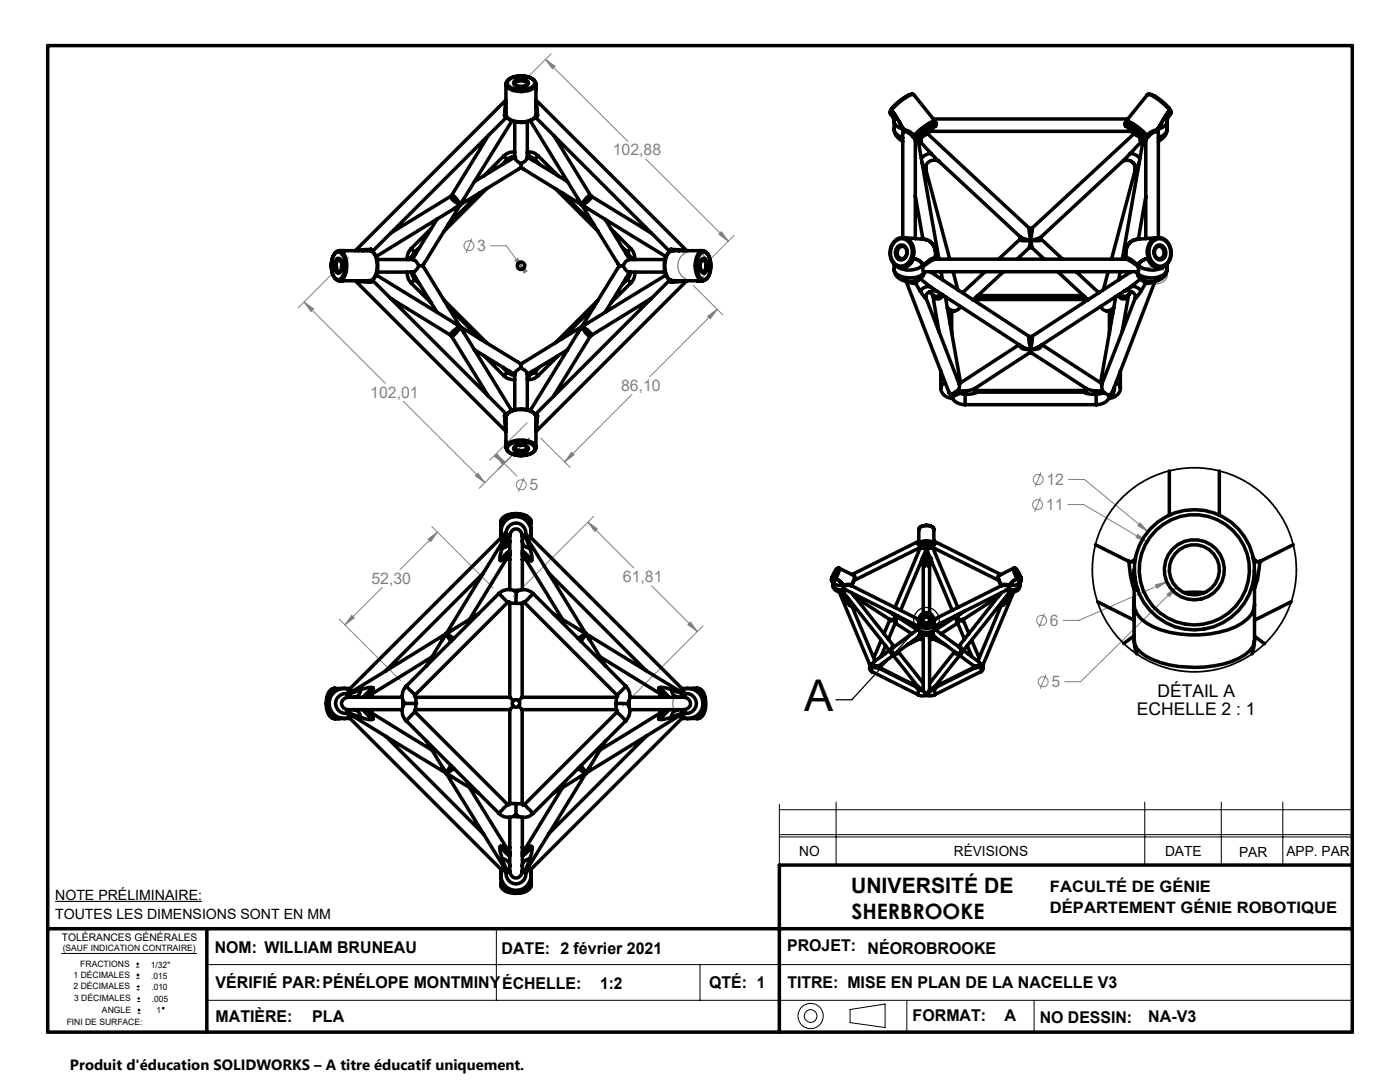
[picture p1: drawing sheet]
<svg xmlns="http://www.w3.org/2000/svg" width="279mm" height="216mm" viewBox="0 0 279 216" stroke-linecap="round" stroke-linejoin="round" font-family="sans-serif">
<g fill="none" stroke="#000" stroke-width=".2">
<path d="M155.5 160.5v12.1M155.5 166.5h114.4M155.5 167h114.4M155.5 161.6h114.4M166.9 160.1v12.5M228.5 160.1v12.5M243.7 160.1v12.5M256 160.1v12.5M12.3 190.3h26.9M41.3 192.5h228.6M41.3 199.6h228.6M99.1 185.3v14.3"/>
<path d="M139.7 192.5v7.1M181 199.6v6.4M206.4 199.6v6.4M169.7 201.4l6.9-1.1v4.7l-6.9-1z"/>
<circle cx="161.8" cy="202.7" r="1.26"/>
<circle cx="161.8" cy="202.7" r="2.51"/>
</g>
<path d="M9.5 9.1h260.4v196.9h-260.4zM269.9 172.6h-114.4v33.4M9.5 185.3h260.4M41.3 185.3v20.7" fill="none" stroke="#000" stroke-width=".7"/>
<g fill="none" stroke="#808080" stroke-width=".2">
<path d="M108.9 11.9l1.9 1.3-.6 .5zM108.9 11.9l16.4 16.3M110 10.7l-4.9 4.9M128.9 31.7l16.4 16.4M69.6 51.3l-10.1 10.1M94.2 47.6l-1.2 2.8M97.9 49h3.1l2.5 3.4M102.8 52l.5-.4 1.1 2zM103.5 52.4l1.7 1.7-.6 .4zM103.5 52.4l.9 1.2M138.4 57l5.9 5.8M143.5 46.7l.5-.5 1.3 1.9z"/>
<path d="M146.5 47l-4.9 4.9M60.7 60.3l1.9 1.3-.5 .6zM60.7 60.3l16.2 16.2M126.1 78.7l-13.4 13.5M141.2 63.1l1.9-1.4-1.4 1.9zM143.1 61.7l-13.4 13.5M80.5 80.1l16.3 16.2M94.9 94.9l.5-.5 1.4 1.9zM98.7 91.1l.5-.5 1.4 1.9zM98.8 90.7l1.9 1.4-.5 .5zM98.8 90.7l4.3 4.3M104.6 95.3l-1.1 2.8"/>
<path d="M105.2 84.3l-7.5 7.5M105.7 87.4l-10.1 10M107.9 87.4l5.9 5.9M114.1 90.3l.4 .5-1.8 1.4zM207.6 99.3l-1.1 2.8M207.8 94.3l-1.2 2.8M213.3 95.7h3.1l12.7 10.4M76.3 117.2l-7.5 7.5M85.4 107.6l1.9-1.4-1.4 1.9zM86.2 105.1l12.2 12.2M87.3 106.2l-7.5 7.5M117.3 104.2l1.9 1.4-.5 .4z"/>
<path d="M117.3 104.2l9.2 9.1M118.5 103l-16.1 16.1M130 116.9l9.2 9.1M213.1 100.7h3.2l12.6 7.4M227.1 106.6l1.8 1.5-2.2-.9zM227.5 104.4l1.6 1.7-2-1.2zM230.6 116.7l2.3-.6-2 1.3zM232.9 116.1l-17.6 7.7h-3.1M232.9 118.6l1.9-1.4-1.4 1.9zM234.8 117.2l-19.1 18.8h-3.2M67.7 123.5l12.2 12.3M70.2 122.8l.5 .5-1.9 1.4z"/>
<path d="M137.3 124.6l.5-.5 1.4 1.9zM140.3 124.9l-16.1 16M208.5 122.4l-1.2 2.8M208.7 134.6l-1.1 2.8"/>
<circle cx="93.6" cy="49" r="1"/>
<circle cx="104" cy="96.7" r="1"/>
<circle cx="207.2" cy="95.7" r="1"/>
<circle cx="207.1" cy="100.7" r="1"/>
<circle cx="207.9" cy="123.8" r="1.01"/>
<circle cx="208.2" cy="136" r=".99"/>
</g>
<path d="M11 179.9h29.3" fill="none" stroke="#000" stroke-width=".22"/>
<g fill="none" stroke="#000" stroke-width=".25">
<path d="M183 125.4l-13 14.2h-3.2"/>
<circle cx="184.9" cy="123.7" r="2.55"/>
</g>
<g fill="none" stroke="#808080" stroke-width=".25">
<path d="M227.3 54.2a4.1 4.1 0 0 1 5.5 .3 1.45 1.45 0 0 1-1.2 2 4.1 4.1 0 0 1-4.5-.9 1.1 1.1 0 0 1 .2-1.4zM200.7 117.2a2.27 2.27 0 0 1 2.8 .2 1.15 1.15 0 0 1-1.5 .9l-1.1-.2a.5 .5 0 0 1-.3-.4 .5 .5 0 0 1 .1-.5z"/>
<circle cx="138.3" cy="53" r="3"/>
<circle cx="137.3" cy="140.4" r="3"/>
</g>
<path d="M60.7 60.3l1.9 1.3-.5 .6zM94.9 94.9l.5-.5 1.4 1.9zM114.1 90.3l.4 .5-1.8 1.4zM141.2 63.1l1.9-1.4-1.4 1.9zM108.9 11.9l1.9 1.3-.6 .5zM143.5 46.7l.5-.5 1.3 1.9zM98.8 90.7l1.9 1.4-.5 .5zM98.7 91.1l.5-.5 1.4 1.9zM102.8 52l1.6 1.6-1.1-2zM103.5 52.4l1.1 2.1 .6-.4zM85.4 107.6l1.9-1.4-1.4 1.9zM70.2 122.8l.5 .5-1.9 1.4zM117.3 104.2l1.9 1.4-.5 .4zM137.3 124.6l.5-.5 1.4 1.9zM232.9 118.6l.5 .5 1.4-1.9zM230.6 116.7l.3 .7 2-1.3zM227.1 106.6l-.4 .6 2.2 .9zM227.5 104.4l-.4 .5 2 1.2z" fill="#808080"/>
<g fill="none" stroke="#000" stroke-width=".7">
<path d="M101 16.8a2.04 2.04 0 0 0 2 1.4 3.9 3.9 0 0 0 3.9-1.1 1.22 1.22 0 0 0-.9-1.5 4.6 4.6 0 0 0-4.7 .5l-.3 .4v6.6M101 20l-30.1 30M101.5 15.9a4.1 4.1 0 0 1 5.1 .3l.1 .2a1.16 1.16 0 0 1-1 1.2 3.9 3.9 0 0 1-4.4-.8 .74 .74 0 0 1 .2-.9zM102.7 16.2a2.3 2.3 0 0 1 2.7 .1l.1 .2a1.52 1.52 0 0 1-1.9 .8l-1-.5a.45 .45 0 0 1 .1-.6zM102.8 16.5a1.74 1.74 0 0 1 2.4 .3 1.83 1.83 0 0 1-2.5 0zM107 17v.9M107 16.8l-.1 6.3M107 20l30.1 30M181.3 19l-1.3 .8-2 1.8M182.4 18.9l-.4-.2-.6 .2M229 18.9a1.19 1.19 0 0 1 1.5 .3M229 18.9a2.37 2.37 0 0 1 2 .9l.8 .6a4.7 4.7 0 0 1 1.9 2.2h-.1"/>
<path d="M229 18.9l-4.3 5.3M230.5 19.2l1.5 1 1.2 1.2M90 39.2l-12 7.3M90 39.2a2.47 2.47 0 0 0 1.8 1.6M90.1 39l-.1 .2M90.1 39a3.1 3.1 0 0 1 1.7 1.8M92.6 39.7l-.8 1.1M95.8 38.5l-6.4 6.3M97.1 37.7l-8.5 8.4M97.5 27l-7.4 12M100.5 31.1l.7 .7M100.5 31.1l-4 4"/>
<path d="M100.7 23l.1 .3 .3-.1a2.81 2.81 0 0 0 2.8 1.2 3.3 3.3 0 0 0 3-1.2M100.7 23l.3 .1M101 20.5l-.3 2.5M101 23.1a4.1 4.1 0 0 0 4.4 1l.9-.3 .6-.7M101 23.1v.1M101.1 23.4l-26.8 26.8M101.2 31.8l-.8 1M101.2 31.8l.3 .3M101.8 31.9l-7.1 4.3M102.2 24.1l-10.4 16.7M102.7 30.3h-.1a2.68 2.68 0 0 0-2.1 .8M102.7 31.5a2.05 2.05 0 0 0 1.3 1.1"/>
<path d="M102.7 31.5h.1M102.7 31.5l-.9 .4M102.7 31.2l-.5 .1-1 .5M102.7 24.3v7.2M103.5 33.8l-11.6 7M104 32.6v.7M104 33.3l.5 .4M104 33.3l-.5 .4M104.5 33.8l11.7 7.2 7.4 12.1M105.2 31.5l-.4 .7-.8 .4M105.2 30.3h.2a2.53 2.53 0 0 1 2 .8M105.2 24.3v7.2"/>
<path d="M105.2 30.6l.5 .7M105.3 31.5l.9 .4 7.1 4.4M105.3 31.5h-.1M105.7 31.3l1 .5M105.7 31.3l-.4 .2M105.8 24.1l10.4 16.8M106.7 31.8l.9 1M106.7 31.8l-.2 .3M106.8 23.4l26.9 26.8M106.9 23.2h.1M106.9 23.1v.1M107 20.5l.2 1.2 .1 1.3"/>
<path d="M107.3 23l-.4 .1M107.3 23l-.2 .3-.2-.1M107.4 31.1l-.7 .7M107.4 31.1l4 4M110.5 27l7.4 12M110.8 37.6l8.5 8.5M112.1 38.5l6.4 6.3M115.4 39.7l.8 1.2M117.9 39l.1 .2M117.9 39a2.58 2.58 0 0 0-1.7 1.9M118 39.2l12 7.4M118 39.2a2.45 2.45 0 0 1-1.4 1.5l-.4 .2"/>
<path d="M177.7 22.6a3.7 3.7 0 0 1 1.9-2.2 5 5 0 0 1 2.7-1.5l4.4 5.3M177.7 22.6l.1 .3M177.8 22.9l.6 1.3M178 21.6l-.4 .7 .1 .3M178.1 22.2l2.2 3.5M178.1 22.2l2.1 3.6M178.1 22.2l-.3 .7M178.4 25.7a2.83 2.83 0 0 0 1.8 2.5M178.4 24.2l.4 .7 .6 .5 .8 .4M178.4 25.7a2.32 2.32 0 0 0 1.8 1.8M178.4 24.2v1.5M180.2 25.8l.2 .2"/>
<path d="M180.3 25.7l.1 .2M180.3 25.7l-.1 .1M180.3 26.1h.1a3.2 3.2 0 0 1 1.7 1.1M180.3 26.1l-.1 .5v20.8M180.4 25.9l1.2 .4 .9 .7M180.4 25.9v.1M180.4 26l-.1 .1M182.1 27.2l.5 .4M182.5 27l.1 .3M182.5 27l-.4 .2M182.6 27.6h.1M182.6 27.3v.3"/>
<path d="M182.6 27.3l.2 .1-.1 .3M182.7 39.1l1.5 8.6M182.7 27.6h.1M182.7 27.6v20M183.2 27.9l4.2 23.8M183.2 27.9l-.5 .2M183.6 28.2l2.2 2.5M183.6 26.7l.2-.2a2.67 2.67 0 0 1 1.9-1.1 3.8 3.8 0 0 1-2.4 1.8zM183.9 27.4l-.1 .7-.5 .3M183.9 27.4l-.7 .5M184 32.4l.8 1.5M184.7 33.4v.4"/>
<path d="M184.7 33.8l.1 .1M184.7 33.8l4.8 17.9M184.8 33.1v.8M185.1 26.6l20.3 18.9M185.3 25.4l-.9 1-1 .5M185.4 25.4l-.9 .5-1.1 1.1M185.5 26.3l-1.6 1.1M185.6 26.2l-.1 .1M185.6 26.2h40.1M185.8 30.7a2.44 2.44 0 0 0-1.9 .9M185.8 30.7l1.6 1.5M186.3 23.7h38.8"/>
<path d="M186.5 25l.1-.4a1.82 1.82 0 0 0-1.7 .7l-1.1 .8-1.2 1.2M186.5 25l-.8 .8-.2 .5M186.5 25l.2 .2M186.7 24.2l.1 .3-.3 .5M186.7 25.2l-1 .8-.1 .2M186.7 24.2a2.39 2.39 0 0 0-2.1 .9l-1.2 .9-.9 1M186.8 24.5v.1M186.8 24.6l.1 .2-.2 .4M186.8 24.6h-.1M187.4 32.2l16.3 15.1M187.4 32.2a1.79 1.79 0 0 0-2.7 1.1M224 32.2l-16.3 15.1 .1 .4"/>
<path d="M224 32.2a1.69 1.69 0 0 1 1.8 0 1.69 1.69 0 0 1 .8 1.6M224.5 24.6v.3l.2 .3M224.5 24.6h.1M224.6 24.5l-.1 .1M224.7 24.2l-.1 .4 .2 .3M224.7 25.2l.6 .4 .4 .6M224.7 24.2a2.48 2.48 0 0 1 2.1 .9l2.1 1.9M224.8 24.9l.1 .1M224.9 25l-.2-.4a2.52 2.52 0 0 1 2.1 .9l1.9 1.8M224.9 25l.9 1 .1 .3M224.9 25l-.2 .2M225.5 30.7a2.44 2.44 0 0 1 2 .9"/>
<path d="M225.5 30.7l-1.5 1.5M225.7 25.4a3.5 3.5 0 0 1 2.3 1.9 3.8 3.8 0 0 1-2.3-1.9zM225.7 26.2l.2 .1M225.8 32.2a1.5 1.5 0 0 1 .8 1.8M225.9 26.3l1.6 1.1M226 25.4l1 .6 1 1M226.1 25.4l.8 .9 1 .6M226.3 26.7l-20.3 18.8M226.6 33.8v.2M226.6 33.8l-4.8 17.9M227.4 32.3l-.8 1.7M227.5 27.4l.1 .7 .5 .3"/>
<path d="M227.5 27.4l.7 .5M227.8 28.2l-2.3 2.5M228.2 27.9l-4.2 23.8M228.2 27.9l.5 .2M228.7 39.2l-1.5 8.5M228.7 27.6h.1M228.7 27.6v20M228.7 27.3l.1 .3M228.7 27.3l-.1 .1 .1 .3M228.8 27.6h-.1M228.9 27l-.2 .3M228.9 27l.3 .2"/>
<path d="M229.2 27.2l-.4 .4M231 25.9h-.3a3.4 3.4 0 0 0-1.8 1.1M231 25.9v.1M231 26v.1M231 26.1l-1.3 .7-.5 .4M231 26.1l.2 .5v20.8M231.1 25.7l-.1 .2M231.1 25.7v.1M231.1 25.8l-.1 .2M232.9 25.7a2.89 2.89 0 0 1-1.7 2.5M232.9 24.2l-.1 .5-.5 .5-1.2 .6M232.9 25.7l-.3 .9-1.4 .9"/>
<path d="M232.9 24.2v1.5M233.2 21.4l.5 .8-.1 .4M233.3 22.2l-2.2 3.5M233.3 22.2l-2.2 3.6M233.3 22.2l.2 .7M233.5 22.9l-.4 .6-.2 .7M233.6 22.6l-.1 .3M66.8 50.7a.94 .94 0 0 1 1-.4 .94 .94 0 0 1 .7 .8 4.2 4.2 0 0 1-.6 4.6l-.2 .1a1.65 1.65 0 0 1-1.5-1.9 4.4 4.4 0 0 1 .6-3.2zM67 50.3a1.04 1.04 0 0 1 1.7 .5 4.9 4.9 0 0 1-.4 5 1.16 1.16 0 0 1-1.8-.8 4.7 4.7 0 0 1 .5-4.7zM67.2 51.6l.4-.1a1.86 1.86 0 0 1 .5 2.4 .6 .6 0 0 1-.5 .6 .6 .6 0 0 1-.7-.5 2.5 2.5 0 0 1 .3-2.4zM67.4 52a.38 .38 0 0 1 .4-.2 .38 .38 0 0 1 .3 .4 1.75 1.75 0 0 1-.4 2.1 1.65 1.65 0 0 1-.3-2.3zM67.7 50l6.4 .1"/>
<path d="M67.9 50h1M67.9 56h.6M70.9 56l30.1 30.1M71.5 56l.5 .2 2 .1M74 49.7l.1 .4M74 49.7l.2 .2v.2M74 49.7l-2.5 .3M74.1 50.1a4 4 0 0 1 1 4.4l-.6 1.1-.4 .4M74.1 56l-.1 .3M74.1 56h-6.4M74.1 50.1h.1M74.2 50.1a4.1 4.1 0 0 1 .9 4.7l-.3 .7-.7 .5"/>
<path d="M74.2 50.1h.1M74.2 55.9v.3l-.2 .1M74.3 55.9l26.8 26.8M75.1 54.9l16.7 10.3M75.2 51.8h7.3M75.2 54.3h7.2M77.9 59.5l12 7.4M81.3 54.3v.1a2.8 2.8 0 0 0 .8 2.1M82.1 49.6a2.85 2.85 0 0 0-.9 2.2M82.1 49.6l.6 .7M82.1 56.5l4 4M82.1 54.3l.7 1.5"/>
<path d="M82.2 51.3l.2 .4M82.2 51.3l-.4 .1-.2 .4M82.4 54.3h.1M82.4 54.3l.5 .9M82.4 51.7l.1 .1M82.5 51.8l.6 .4 .5 .8M82.7 50.3l-.5 1M82.7 50.3l.3 .2M82.8 55.8l.9 .8M82.8 55.8l-.7 .7M82.8 55.2l4.4 7.1M82.9 50.8l-.5 .9"/>
<path d="M83 55.6l-.2 .2M83.6 53a2.05 2.05 0 0 1-1.2 1.3M83.6 53h.7M83.7 49.4l-1 .9M84.3 53l7.5 12.1M84.7 52.5l-.4 .5M86.1 45.6l-4 4M87.2 43.7l-4.4 7.1M88.6 59.9l8.5 8.5M91.8 40.8l-16.7 10.4M91.8 40.8l-1.2 .8M91.8 40.8v.2"/>
<path d="M91.8 40.8h.1M91.9 40.8l-7.2 11.7M116 40.8l.2 .1M116.2 40.9l16.7 10.3M116.2 40.9l1.2 .8M116.2 40.9v.1M119.3 59.9l-8.5 8.5M120.8 43.7l4.7 8M121.9 45.6l4 4M123.6 53.1l-7.5 12.1-12.1 7.5M123.6 53.1h.8M124.2 49.4l1 .9"/>
<path d="M124.4 53.1a1.97 1.97 0 0 0 1.2 1.2M124.9 55.5l.3 .3M125.2 50.3l.6 1M125.2 50.3l-.3 .2M125.2 55.8l-1 .9M125.2 55.8l.7 .6M125.4 51.8l-.4 .3-.6 1M125.4 51.8h7.3M125.5 51.7l-.1 .1M125.6 54.3l-.4 .8-4.4 7.2M125.6 54.3h7.1M125.8 51.3l-.3 .4"/>
<path d="M125.8 51.3l.6 .5M125.9 49.6a2.74 2.74 0 0 1 .8 2.2M125.9 54.3l-.3 .9-.4 .6M125.9 49.6l-.7 .7M125.9 56.4l-4 4.1M126.7 54.3v.1a2.68 2.68 0 0 1-.8 2M130 59.5l-12 7.4M132.9 54.9l-16.7 10.3M133.7 55.9l-26.9 26.8M133.8 55.9l-.1 .3 .2 .1M133.8 56h.1M133.9 50.1a2.52 2.52 0 0 0-1.3 2.4 3.4 3.4 0 0 0 1.2 3.5"/>
<path d="M133.9 50.1a4 4 0 0 0-1 4.4l.5 1.1 .5 .4M133.9 56v.3M133.9 56h6.3M133.9 49.7v.4M133.9 49.7l-.2 .1 .1 .3M133.9 49.7l2.6 .3M136.5 56l-2.6 .3M137.1 56l-30.1 30.1M139.1 56h.9M139.6 50h.4M139.7 50.7a.96 .96 0 0 1 1-.4 .96 .96 0 0 1 .8 .8 4.3 4.3 0 0 1-.6 4.6l-.5 .1a2.25 2.25 0 0 1-1.3-2.3l.1-1.4 .2-.8zM140 51.9l.2-.1a1.05 1.05 0 0 1 .7 1.4l-.1 .6-.4 .5a.93 .93 0 0 1-.7-1.3z"/>
<path d="M140.2 51.6l.1-.1a1.27 1.27 0 0 1 .9 1.7l-.1 .7a.6 .6 0 0 1-.6 .6 .6 .6 0 0 1-.6-.5 2.5 2.5 0 0 1 .3-2.4zM140.2 50a2.04 2.04 0 0 0-1.4 2.1 4 4 0 0 0 1.1 3.9h.3M140.3 50a2.54 2.54 0 0 1 1.6 2.9 2.82 2.82 0 0 1-1.5 3.1h-.2M140.3 50l-6.4 .1M178.4 53.7a2.77 2.77 0 0 0 3.1 2.5 2.52 2.52 0 0 0 2.9-1.6v-.2M178.4 53.7v.1a2.58 2.58 0 0 0 2.7 1.6 3.5 3.5 0 0 0 3.3-1M178.4 52.7v1M178.6 48.3a1.94 1.94 0 0 1 2-.6 1.94 1.94 0 0 1 1.3 1.7 2.88 2.88 0 0 1-1.9 3.7 2.36 2.36 0 0 1-2.3-2.8l.4-1.4zM179 53.1l.8 .3M179.2 49.1a1.21 1.21 0 0 1 1.5 .1 1.21 1.21 0 0 1 .3 1.4 1.2 1.2 0 0 1-1.3 1.3 1.2 1.2 0 0 1-1-1.6l.2-.6zM179.4 49.4a.95 .95 0 0 1 1.2-.1 .95 .95 0 0 1 .4 1.1 .98 .98 0 0 1-.5 1.1 .98 .98 0 0 1-1.1-.1l-.4-.8zM180.1 49.1h.1"/>
<path d="M180.2 47.4a2.92 2.92 0 0 0-2.5 4l.6 1.1 .6 .6M180.8 56.1l8.6 22.1M181 56.2l1 .3 .8 .1M182.3 51.6h.1a2.92 2.92 0 0 1 1.9 1.1M182.3 51.6h.1a2.23 2.23 0 0 1 1.8 1.3M182.3 51.6a2.38 2.38 0 0 1-2.5 1.8M182.8 56.6l.9 1.5M182.8 56.5v.1M183 55.9l-.2 .7M183.1 55.9l-.3 .6M183.5 55.7l-.7 .8M183.7 55.6l2 1.7"/>
<path d="M183.7 58.1l.7 1.1 .4 .3M184.2 52.9v.1M184.2 52.9a4.3 4.3 0 0 1-5.3 .2M184.2 53.1v.6l.1 .5h42.7l.2-.2v-.9M184.2 53v.1M184.3 52.7v.1M184.3 52.7l-.1 .2M184.3 52.8l-.1 .2M184.4 54.2l-.2 .8M184.4 54.2v.2M184.8 47.8a2.96 2.96 0 0 1 1.9 3.7M184.8 47.8l-4.5-.4a3 3 0 0 1 1.5 4.8l-.6 .7a1.91 1.91 0 0 1-1.4 .5"/>
<path d="M184.8 59.5l-.1-.3 6.8 17.5-.1 1.1M184.8 47.8a2.92 2.92 0 0 1 1.8 3.6M185.5 58.2l1.1 .9 .8-.1 .5-.3M185.6 54.2l19.8 12.9M185.7 57.3l18.3 11.9M185.7 57.3a1.84 1.84 0 0 0-2 .8M186.1 58.8a1.07 1.07 0 0 0 1 .9 1.07 1.07 0 0 0 1.1-.8M186.1 58.8l1.3 7.4M186.6 51.4a4.7 4.7 0 0 0-2.3 1.4M186.6 51.4l.2 .3M186.6 51.4l.1 .1M186.7 51.5l.1 .2"/>
<path d="M186.8 51.7a5.2 5.2 0 0 0-2.6 1.4M186.8 51.7h37.7M186.9 58.1a2.16 2.16 0 0 0-2.1 .7v.7M187.8 54.2l.3 1.6M188.7 59.2l3 17.2M190.2 54.2l1 3.7M194.3 59.8h22.8M194.8 59.3l.1 .1v.3M194.9 59.7l-.3 .1M194.9 59.7h21.6M195.1 59h21.2M196.6 54.2l-4.5 4.2"/>
<path d="M200.3 54.2l-6.1 5.6M203.7 47.3v.4M203.7 47.3l.4 .3 1.6 .3M205.4 45.5l.3 .1 .3-.1M205.4 49.5l.2-.1 .4 .1M205.4 45.5l.3 2.4M205.7 47.9l-.3 1.6-2.4 2.2M205.7 47.9a2.34 2.34 0 0 1-2.1-.1v-.1l-4.3 4M205.7 47.9l.3 1.6 2.4 2.2M206 45.5l-.3 2.4M207.7 47.3l-2 .6M207.8 47.7v.2l-.5 .1-1.6-.1"/>
<path d="M207.8 47.7l4.3 4M211.1 54.2l6 5.6M214.8 54.2l4.5 4.2M216.5 59.7l.3 .1M216.6 59.3l-.1 .1v.3M221.2 54.2l-1 3.6M222.7 59.2l-3.1 17.2M223.4 58.7a1.38 1.38 0 0 0 1.7 .2M223.6 54.2l-.3 1.6M224.4 58v.1a1.78 1.78 0 0 1 2.2 1.1v.3M224.5 51.7a3.4 3.4 0 0 1 1.9 .9l.8 .5M224.7 51.5l-.2 .2"/>
<path d="M224.8 51.4l.6 .2 1.6 1.2M224.8 51.4a2.89 2.89 0 0 1 2-3.6l4.3-.4a2.93 2.93 0 0 0-1.8 4.4l.2 .4a2.34 2.34 0 0 0 2.1 1.2 2.36 2.36 0 0 1-2.5-1.8M224.8 51.4l-.3 .3M224.9 57.7l-17.6 11.5M225.2 58.8a1.07 1.07 0 0 1-1 .9 1.07 1.07 0 0 1-1.1-.8M225.2 58.8l-1.3 7.4M225.6 57.2a1.84 1.84 0 0 1 2.1 .9M225.6 57.2l-.7 .6M225.7 54.2l-19.8 12.9h-.5M225.9 58.2l-.8 .7M226.6 59.5l.1-.3-6.8 17.5M226.8 47.8a2.74 2.74 0 0 0-2.1 3.7l.1-.1"/>
<path d="M227 54.4l-.1-.2 .3 .9M227 52.8l.1 .2M227.1 52.7l-.1 .1M227.1 52.7l.1 .2M227.1 53l.1 .1M227.2 52.9l-.1 .1M227.2 52.9a4.3 4.3 0 0 0 5.2 .2M227.7 55.6l-2.1 1.6M227.7 58.1l-.9 1.2-.2 .2M227.8 55.7l.7 .8M228.2 55.9l.3 .6M228.4 56l.2 .6"/>
<path d="M228.5 56.5l.1 .1M228.6 56.6l-.9 1.5M229.1 51.6h-.1a2.3 2.3 0 0 0-1.9 1.1M229.1 51.6h-.1a1.95 1.95 0 0 0-1.8 1.3M230.2 48.1a2.01 2.01 0 0 1 3.2 1 2.7 2.7 0 0 1-1.8 4 2.95 2.95 0 0 1-1.4-5zM230.3 56.2l-1 .3-.7 .1M230.5 56.1l-8.6 22.4M230.7 49.2a1.18 1.18 0 0 1 1.3-.2 1.18 1.18 0 0 1 .7 1.2 1.24 1.24 0 0 1-1.1 1.7 1.24 1.24 0 0 1-1.3-1.5l.1-.7zM231 47.4a2.96 2.96 0 0 1 2.6 4 2.39 2.39 0 0 1-2.1 2M231.4 51.6a1.26 1.26 0 0 1-1-1.2 1.26 1.26 0 0 1 1-1.3 1.31 1.31 0 0 1 .9 1.3 1.31 1.31 0 0 1-.9 1.2M232.9 53.7a3.1 3.1 0 0 1-4.1 2.4 2.01 2.01 0 0 1-1.8-1.7M232.9 53.7l-.1 .5a3.9 3.9 0 0 1-3.8 1.2l-1.3-.4-.7-.6"/>
<path d="M232.9 52.7v1M89.4 61.2l6.4 6.4M89.9 66.9l.2 .2M90.1 67.1l7.3 11.9M90.6 64.4l1.2 .8M91.8 65.1l.1 .1M91.8 65.1v.1M91.8 65.2l10.3 16.8M91.8 65.2l-.4 .2a2.75 2.75 0 0 0-1.5 1.5M91.8 65.2l-.4 .7a2.49 2.49 0 0 1-1.3 1.2M91.8 65.2l.8 1.2M91.8 65.2h.1"/>
<path d="M91.9 65.2l12.1 7.5M94.7 69.8l7.2 4.5 .8 .3M96.6 70.9l3.9 4.1M100.4 73.3l.8 1M100.5 75a2.85 2.85 0 0 0 2.2 .7M101.2 74.3l.6 .3 .9 .3M101.2 74.3l-.7 .7M101.5 74l-.3 .3M102.7 74.6v7.1M104 73.4l.7 .5 .5 .6M104 73.4a2.06 2.06 0 0 0-1.3 1.2M104 72.7v.7"/>
<path d="M105.2 74.5l.1 .1M105.2 74.5v7.2M105.3 74.6l.4 .2M105.7 74.8l-.1 .3-.4 .3M106.5 73.9l.2 .4M106.7 74.3l-1 .5M106.7 74.3l.7 .6M107.4 74.9a2.63 2.63 0 0 1-2.2 .8M107.6 73.3l-.9 1M111.4 70.9l-4 4M113.2 69.8l-7.9 4.8M115.7 65.8l-9.9 16.2"/>
<path d="M116.2 65.2l.3 .2a2.55 2.55 0 0 1 1.5 1.5M116.2 65.2l-.5 .6M116.2 65.2v.2a2.94 2.94 0 0 0 1.6 1.7M116.2 65.2l-.8 1.2M116.2 65.2l-.2 .1M116.2 65.1v.1M117.3 64.4l-1.1 .8M117.8 67.1l-7.3 12M118 66.9l-.2 .2M118.5 61.2l-6.3 6.4M187.7 77.4a2.3 2.3 0 0 0 2.4 2.1M187.7 74v3.4"/>
<path d="M188.7 76.4l-.7 .5-.3 .5M189.1 61.4l.4 .4 .9 .3M189.3 62.7l.3 .1M189.6 62.8v1.6M189.8 78.9l.2 .3M189.9 62.2l-.3 .6M189.9 62.2v4.3M190 79.2a2.47 2.47 0 0 0 2.6 1.6M190 78.7l-.6-.4 .4 .6M190 78.7l.2 .4M190 78.7l-.2 .2M190.2 79.1l-.2 .1"/>
<path d="M190.4 62.1l-.5 .1M191.4 77.8l-1.4 .9M191.4 77.8v.2M191.4 78h1.3M191.4 78l.1 .5M191.5 78.5l1.1 .2M191.5 78.5l-1.3 .6M191.7 61.2a1.66 1.66 0 0 1-1.3 .9M192.6 78.7v2.1M192.7 78l-.1 .7M194.5 77.9h22.4M194.5 77.5a.44 .44 0 0 0-.1 .5 .44 .44 0 0 0 .5 .2"/>
<path d="M194.9 78.2l-.2 .2-.9 .2-1.2 .1M194.9 78.2h21.6M203.4 68.8l-12 7.8M203.6 68.9v.4a2.09 2.09 0 0 0 2.1 .4M204 69.2h.1M204 69.2l1.7 .5M205.4 70.4l-10.9 7.2-1.8 .4M205.4 67.1a4.4 4.4 0 0 0 .3 2.6M205.7 69.7l.3 .7h-.6M205.7 69.7l-.3 .7M205.9 70.4l10.9 7.1M206 67.1a2.74 2.74 0 0 1-.2 2.1l-.1 .5"/>
<path d="M207.3 69.2l-1.6 .5M207.3 69.2h.1M207.8 68.9l-.1 .4a2.09 2.09 0 0 1-2 .4M208 68.8l12 7.8M216.5 78.2v.2l.6 .2 1.7 .1M216.8 77.5a.42 .42 0 0 1 .1 .5 .42 .42 0 0 1-.4 .2M216.8 77.5l.9 .4 1 .1M218.7 78l.1 .7M218.8 78.7v2.1M219.7 61.1a1.37 1.37 0 0 0 1.2 1M219.9 76.7l.1 1.3M220 78l.3 .4"/>
<path d="M220 78h-1.3M220.3 78.4l.8 .4M220.3 78.4l-1.5 .3M220.9 62.1l.5 .1M221.1 78.8l.3 .2M221.4 62.2l.4 .6M221.4 62.2v4.2M221.4 79.1a2.54 2.54 0 0 1-2.6 1.7M221.4 79v.1M221.8 62.8v1.6M221.9 78.5l-.4 .2-.4 .1M221.9 78.5l.1 .1"/>
<path d="M221.9 78.5l-.5 .5M222 78.6l-.6 .5M222.1 62.7l-.3 .1M222.3 61.4l-.6 .4-.8 .3M222.4 77.3a1.47 1.47 0 0 1-.4 1.3M222.7 76.4l.2 .1a.97 .97 0 0 1 .7 .9M223.6 77.4a2.3 2.3 0 0 1-2.3 2.1M223.6 74v3.4M100.7 83l.3 2.6M100.9 86.1h.1M101 88.2v.9M101 82.9a2.52 2.52 0 0 1 2.6-1.3 3.3 3.3 0 0 1 3.3 1.3"/>
<path d="M101 82.9a3.9 3.9 0 0 1 4-1.1l1.3 .4 .6 .7M101 82.9l-.3 .1M101 82.9v6.4M101.1 82.8h-.3l-.1 .2M101.5 88.5a4.9 4.9 0 0 1 5.2 .2 1.06 1.06 0 0 1-.5 1.7 4.8 4.8 0 0 1-4.9-.3 1.01 1.01 0 0 1 .2-1.6zM101.5 88.9a4.2 4.2 0 0 1 5.1 .2l.1 .2a1.34 1.34 0 0 1-1.4 1.4 3.9 3.9 0 0 1-4-.9 .78 .78 0 0 1 .2-.9zM102.6 89.3a2.03 2.03 0 0 1 2.9 .2 1.43 1.43 0 0 1-1.9 .7l-.6-.1-.4-.3zM102.8 89.1a1.94 1.94 0 0 1 2.4 .2 1.58 1.58 0 0 1-2.5 0zM106.9 82.8h.2l.2 .2M106.9 82.9l.4 .1M106.9 82.9l.1 6.4M107.3 83l-.2 2-.1 .5"/>
<path d="M192.6 80.8h26.2M233.4 94v8.8M243.3 94v8.8M96.4 114.4l-19.5 19.5M99.6 118.4l1.7 1.8M99.6 118.4l-18.5 18.5M100 104.3v3M100 104.1a1.92 1.92 0 0 1 1.8-1.5 4.2 4.2 0 0 1 4 1l.2 .5M100 104.3a2.22 2.22 0 0 1 2.2-1.4 3.7 3.7 0 0 1 3.7 1.2l.1 .2M100 104.3v1M100 104.1a2.04 2.04 0 0 1 2-1.4 4 4 0 0 1 3.9 1.1l.1 .3M100 104.1v.2"/>
<path d="M100.1 106.9l-.2 .4M100.1 106.9l.1 .3M100.2 107v.1M100.2 109.4l-.2 .8a1.75 1.75 0 0 0-.1 1.6M100.2 108.2l-.3-.9-30.2 30.2M100.3 107.3l.1 .3M100.4 107.6l.1 .2M100.5 108.6l-.3 .8M101 106.6l.8 .2M101 106.3v.3M101 106.3a1.99 1.99 0 0 1 2.1-1.9 1.99 1.99 0 0 1 1.9 2.2M101 106.6l.1 .1a.58 .58 0 0 1 .3 .7"/>
<path d="M101 106.6l-.4 .4-.2 .6M101 106.3a1.09 1.09 0 0 0-.7 1M101.1 111.4l.6 .3M101.1 111.4l.6 .2M101.2 107.6l-.2-.3-.4 .2-11.5 18.9M101.2 107.6l-.7 1M101.4 110.7l-.2 .2a2 2 0 0 1-1.3 .9M101.4 107.4l-.5 .9-.4 .3M101.4 107.4l-.2 .2M101.5 110.2l-.1 .5M101.6 110.7l.1 .1M101.7 110.5l-8 13.1"/>
<path d="M101.7 108a1.5 1.5 0 0 1-1.5 1.4M101.7 110.2l-.3 .5M101.7 109.9l-.9 .8-.9 1.1M101.7 108v9.7M101.8 106.8a1.22 1.22 0 0 1 1.2-1.3 1.22 1.22 0 0 1 1.2 1.3M101.8 106.8l-.1 1.2M101.8 106.8l-.4 .6M102.9 118a2.77 2.77 0 0 0-3.3 .4M102.9 118l.1 .1M103 118.1a2.68 2.68 0 0 1 3.4 .4M103 118.1v2.3M103.3 117.8l-.4 .2"/>
<path d="M103.3 117.8l.1 .1M103.3 117.8l-.7 .1M103.3 117.8h.3M104.2 106.8v10.9M104.2 106.8h.1M104.2 106.8l.3 .4 .4 .1M104.2 110.5l8.1 13.1M104.2 108a1.47 1.47 0 0 0 1.5 1.4M104.2 110.3l.4 .4M104.2 109.9l1 .8 .9 1.2M104.4 110.7l-.2 .1M104.5 110.2l.1 .5"/>
<path d="M104.6 110.7a1.96 1.96 0 0 0 1.5 1.2M104.8 111.5l-.6 .2M104.8 111.4l-.6 .2M104.9 107.3l.4 .2 11.5 18.8M104.9 107.3l.8 2.1M105 106.6l-.8 .2M105 106.6l-.5 .3-.3-.1M105 106.6a1.32 1.32 0 0 1 .4 1.2 2.99 2.99 0 0 0-2.2-4.7 2.99 2.99 0 0 0-2.9 4.2M105.7 109.4l.3 .8a1.84 1.84 0 0 1 .1 1.7M105.8 107.1l30.4 30.4M105.8 107v.1M105.9 106.7l-.1 .4"/>
<path d="M106 104.3v3M106 104.1v.2M106.4 118.5l-1.7 1.7M106.4 118.5l18.5 18.4M109.5 114.3l19.5 19.5M166.1 115.2l-.2 .6 .2 .2M166.1 116l.1 .1M166.2 116.1a1.71 1.71 0 0 0 2.1 .7M166.2 116.9a1.61 1.61 0 0 0 1.7 1.3M166.2 116.9a1.92 1.92 0 0 0 2.1 .8h.3M166.2 116.1v.8M166.8 114h.1a.44 .44 0 0 1-.1 .7l-.4 .6a.89 .89 0 0 1 .3-1.1z"/>
<path d="M166.9 115.5l.9 .6 .5 .6M166.9 115.5l.9 .7 .5 .6M166.9 115.5l-.7 .6M167 114.1l-.1 .5-.5 .7M167 113.5l.1-.1a.42 .42 0 0 1 .1 .8l-.7 1.3-.5 .3 .2-1zM167 114.1l-.3 .4-.2 .8M167.4 113.3l-.5 .3M167.4 113.3a3.1 3.1 0 0 1-1.3 2.7M167.4 113.3l3.1 1.6M167.5 118.1h.1M167.5 118.1l.6 .5M167.5 118.1l6.1 14.6"/>
<path d="M167.9 118.2h.1M168 118.2l.1 .1v.3M168 118.2l.1 .4M168.1 118.6h.1M168.1 118.6l.6 1.1M168.3 116.8v.1M168.3 118.2l9.6 12M168.3 116.9v.5l.2 .1 14.9 7.5M168.3 116.7l.1 .1M168.3 116.7v.1M168.3 116.9h.1M168.3 118.2l-.2 .4"/>
<path d="M168.4 116.8l-.1 .1M168.6 117.7l-.3 .4-.3 .1M168.7 119.7l.7 .9 .3 .2M168.7 117.7h-.1M168.7 117.7l-.4 .5M169.3 119.5l-.6 .2M169.9 116.9l-.6-.1-1 .1M169.9 116.9l13.3 6.6M169.9 116.7l.1 .2M169.9 116.7l-.8-.1-.7 .2M169.9 116.7v.2M170 118.3l8.5 10.7h-.2a.84 .84 0 0 0-.4 1.2"/>
<path d="M170.1 118.5l.5 .6M170.5 114.9l.1 .2-.1 .5-.5 1.2M170.5 114.9v.5l-.6 1.3M170.6 119.1h.1M170.6 119.1l6.9 4.5M183.2 108.5l.2 .3M183.4 107.9v.1M183.4 108l-.2 .5M183.4 108v.5M183.4 108v-2.4a1.87 1.87 0 0 1 2.6-.5l.4 .5v2.4M183.4 108l-13.4 6.7M183.4 105.6a1.63 1.63 0 0 1 2.2-.7 .76 .76 0 0 1 .8 .8"/>
<path d="M183.4 108.5a2.13 2.13 0 0 1 3 0M183.4 108.5l.1 .2M183.4 108.5h-.2M183.4 108.8l.4 .2-.1 .2M183.5 108.7a1.87 1.87 0 0 1 2.8 0M183.5 108.7l.4 .2-.2 .3M183.5 108.7l-.1 .1M183.7 109.2h.1M183.7 109.2l-5.1 12M183.7 109.2l-13.2 6.6M183.7 109.2l.9 .2M183.8 112.3l.4 .1 .3 .6"/>
<path d="M183.9 112.3l.4 .2M183.9 112.3h-.2M184.1 111.4l-.1 .2M184.1 111.4l.8 .2M184.2 108.6l.1-.1a.97 .97 0 0 1 1.3 .3 .87 .87 0 0 1-1.5-.1zM184.3 108.6a.84 .84 0 0 1 1.2 .1l-.4 .2a.63 .63 0 0 1-.8-.3zM184.3 112.4v10M184.3 112.5h.1M184.3 112.5l.2 .5M184.6 109.4l.1 .3h.4v-.3M184.6 108.7h.5M184.6 109.4h.5"/>
<path d="M184.8 109.7l-5.1 12.1M184.9 111.6l-.4 1.4M184.9 111.6l.4 1.4M184.9 109.7v1.9M185 109.7l5 12.1M185.5 112.4v.1M185.5 112.4v10M185.6 112.3h.5M185.6 112.3l-.3 .7M185.7 111.4h.1M185.7 111.5l-.2-.1-.6 .2M185.9 112.2l-.3 .1"/>
<path d="M186.1 109.2l5.1 12M186.1 109.2l-1 .2M186.3 108.7l-.4 .2 .2 .3M186.3 108.7v.1M186.3 108.8l-.3 .2v.2l13.3 6.6M186.4 107.9v.1M186.4 108.5l-.1 .2M186.4 108.5h.1M186.4 108v.5M186.4 108l.1 .5M186.4 108l13.3 6.7M186.5 108.5l-.2 .3"/>
<path d="M199.1 119.1h.1M199.2 119.1l-6.9 4.5M199.3 114.9a2.34 2.34 0 0 0 .5 2M199.3 114.9v.7l.5 1.1M199.6 118.5l-.5 .6M199.8 118.3l-8.5 10.7M199.8 116.7l.8-.1 .8 .2M199.8 116.7l.1 .2M199.8 116.7v.1M199.8 116.9l-13.3 6.6M199.8 116.9h.1M199.9 116.9l.9-.1 .6 .1"/>
<path d="M200.5 119.5l.6 .2M201 117.7l.4 .5M201.1 119.7l-.7 .9-.3 .2M201.1 117.7h.1M201.2 117.7l.2 .4 .4 .1M201.4 116.9h.1M201.4 116.8v.1M201.4 118.2l-9.6 12M201.4 116.9l.1 .5-.2 .1-14.9 7.5M201.4 116.7v.1M201.4 116.7l.1 .1M201.4 118.2l.3 .4"/>
<path d="M201.5 116.8l-.1 .1M201.7 118.6h.1M201.7 118.6l-.6 1.1M201.8 118.2l-.2 .1 .1 .3M201.8 118.2l-.1 .4M201.8 118.2h.1M201.9 118.2h.1M202.3 118.1l-.6 .5M202.3 118.1l-6.1 14.6M202.3 118.1h.1M202.4 113.3l.4 .3M202.4 113.3a3.1 3.1 0 0 0 1.3 2.7"/>
<path d="M202.4 113.3l-3.1 1.6M202.5 113.4a3 3 0 0 1 1.3 2.5 2.91 2.91 0 0 1-1.3-2.5zM202.8 114.1l.5 1.2M202.8 113.9l.5 .7 .2 .5-.1 .2-.4-.5zM202.8 114.1l.4 .7 .1 .5M202.8 114.1h.1M202.9 115.5l-.9 .6-.6 .6M202.9 115.5l-.8 .5-.6 .8M202.9 115.5l.7 .6M203.5 116.9a1.47 1.47 0 0 1-1.6 1.3M203.6 116.1v.8a2.14 2.14 0 0 1-2.4 .8M203.6 116.1a1.71 1.71 0 0 1-2.1 .7"/>
<path d="M203.7 116l-.1 .1M203.7 115.2l.1 .6-.1 .2M218.6 108.7l6.6 3.3M225.2 112l.1 .4a17.4 17.4 0 0 0 1 5.2M225.2 112h.1M226.3 111.8l-.3 .2h-.8M226.3 111.8l-.7 .3-.4-.1M226.3 119.4l-.1 2.4 .1 1.4M226.6 111.3l-.3 .5M226.8 116.9l-.4-1.7-.1-1.5v7M226.9 117.2l.3 .8M236.3 118.3l2.1-.2 2 .2"/>
<path d="M250.1 111.3a1.01 1.01 0 0 0 1.4 .7M250.1 111.3a1.02 1.02 0 0 0 1.4 .7M250.4 113.7v7M251.5 112l-.5 3.6-.6 1.8M251.5 112h.1M258.1 108.7l-6.6 3.3M66.7 137.4a2.22 2.22 0 0 0-1.6 2.4 3.7 3.7 0 0 0 1.2 3.5l.4 .1M66.9 137.4h3M66.9 137.4a2.22 2.22 0 0 0-1.4 2.2 3.7 3.7 0 0 0 1.2 3.7l.2 .1M66.9 137.4a1.54 1.54 0 0 0-1.5 1.6 4.6 4.6 0 0 0 .7 4.1l.8 .3M69.2 138.4l.2 .7M69.2 138.4l.2 .2v.5"/>
<path d="M69.2 138.4a1.99 1.99 0 0 0-2.2 2 1.99 1.99 0 0 0 2.2 1.9M69.2 138.4a1.32 1.32 0 0 1 1.2-.5 3 3 0 0 0-4.7 2.5 3 3 0 0 0 4.7 2.4M69.3 137.4h.1M69.3 137.4l.4 .1M69.4 139.1h10.9M69.4 139.1a1.24 1.24 0 0 0-1.2 1.3 1.24 1.24 0 0 0 1.2 1.2M69.4 139.1h.1M69.7 137.5v.1M69.9 138.4l-.1 .4-.4 .3M72 137.6l-2.1 .8M72 137.6a1.58 1.58 0 0 1-1.4 1.5M73.3 138.8l-.4 .3"/>
<path d="M73.3 139l.1 .1M73.3 138.8l-.5 .1M74.1 138.5l.2 .6-.3-.5M74.5 137.3a1.96 1.96 0 0 1-1.2 1.5M74.5 137.3a4.1 4.1 0 0 0-2.5 .3M74.5 137.3l-1.2 .9-.8 .9M80.5 139.9l-.1 .8M81.1 136.9a2.67 2.67 0 0 0-.4 3.4M81.1 136.9l1.7 1.8M82.8 138.7a.26 .26 0 0 0 0 .3 .26 .26 0 0 0 .2 .1M83 139.1v1.3M83 139.1h18.7"/>
<path d="M86.2 131.1l-13.1 8M88.9 126.5l-18.8 11.6-.2 .3M88.9 126.5h.2M89.1 126.5l-4 6.4M89.1 126.4l-.2 .1M89.1 126.5l.2 .5 .8 1M89.1 126.5l1.5 1M89.1 126.5l-.5 .5-.3 .7M89.1 126.4v.1M90.3 125.7l-.7 .3-.5 .5M95.5 122.4l-6.4 4.1M101.3 120.2l-18.5 18.5"/>
<path d="M101.6 120.2l.1 .1M101.6 120.2h-.3M101.7 120.4h1.3M101.7 120.3v.1M101.7 139.1l.7 .7M101.7 120.4v18.7M102.4 139.8l-.2 .5 .2 .6M102.4 139.8l.4-.2 .7 .2M103 120.4h1.2M103 120.4h.1M103.5 139.8l.2 .5-.2 .6M104.2 139.1l-.7 .7"/>
<path d="M104.2 120.4v18.7M104.2 139.1h18.8M104.7 120.2a.26 .26 0 0 0-.3 0 .26 .26 0 0 0-.2 .2M104.7 120.2l18.5 18.5M110.4 122.4l6.4 4.1M115.6 125.7l1.2 .8M116.8 126.3l.2 .2M116.8 126.5l-1.4 .9M116.8 126.5l4.1 6.4M116.8 126.5l-.3 .7-.6 .7M116.8 126.5l.9 1.2M116.8 126.3v.2"/>
<path d="M116.8 126.5h.2M117 126.5l18.9 11.5M119.8 131.1l13.1 8M123 139.1v1.3M123 139.1h.1M123.2 138.7v.3M123.2 139l-.2 .1M124.9 136.9a2.64 2.64 0 0 1 .3 3.5M124.9 136.9l-1.7 1.8M125.5 139.9v.8M125.7 139.1h9.7M131.5 137.3l.8-.1 1.7 .4"/>
<path d="M131.5 137.3a2.04 2.04 0 0 0 1.1 1.4M131.5 137.3l1.2 .9 .8 .9M131.9 138.5l-.2 .6M132.6 138.7l.5 .4M132.6 138.7l.5 .2M132.7 139l-.2 .1M134 137.6a1.88 1.88 0 0 0 2.3 1.5h.3M134 137.6l2.1 .8M135.8 138l.3 .4M136 137.4h3M136.1 138.4l.1 .5 .3 .2M136.3 137.5l-.1 .1"/>
<path d="M136.5 139.1h.1M136.6 139.1a1.24 1.24 0 0 1 1.2 1.3 1.24 1.24 0 0 1-1.2 1.2M136.8 138.4l-.2 .7M136.8 138.4a1.99 1.99 0 0 1 2.2 2 1.99 1.99 0 0 1-2.3 1.9M136.8 138.4l-.3 .3v.4M136.8 138.4a1.1 1.1 0 0 0-1.2-.5 2.99 2.99 0 0 1 4.7 2.5 2.99 2.99 0 0 1-4.7 2.4 1.25 1.25 0 0 0 1.1-.5M138.1 137.4h.9M139 137.4h.1M139 137.4a2.22 2.22 0 0 1 1.5 2.2 3.5 3.5 0 0 1-1.2 3.7l-.3 .1M139 137.4a1.59 1.59 0 0 1 1.6 1.6 4.8 4.8 0 0 1-.8 4.1l-.4 .3h-.4M139.3 137.4a2.54 2.54 0 0 1 1.6 2.9 2.82 2.82 0 0 1-1.5 3.1h-.1M169.7 120.3v.5"/>
<path d="M169.7 120.3l4.9 11.6M169.7 120.3h.1M169.9 120.2l-.2 .1M173.5 132.5l.1 .4M173.6 132.7l.1 .1M173.7 132.8a.85 .85 0 0 0 .4 1.3M174 132.7l-.3 .1M174 132.7l.3 .3M174.1 132.5l.3 .3M174.1 132.5l-.1 .2M174.1 134.1l9.2 4.6M174.3 133l.4 .2 .7 .1"/>
<path d="M174.3 133a.7 .7 0 0 0-.2 1.1M174.4 132.8l.9 .1M174.4 132.8l-.1 .2M175.3 133.1l.1 .2M175.3 133.1l7.9 3.9M175.3 132.9v.2M175.4 133.3l7.6 3.9M175.9 127.7l-1.5 3.6M176.7 130.4l-.8 .3M176.7 128.8l-.9 2.2M177.4 122a2.04 2.04 0 0 1 1.2 1l.2 .5M177.5 129.8l-3.1 2.2-.3 .5"/>
<path d="M177.5 123.6l.1 .1M177.5 129.9l.4 .3M177.6 123.7l-1.2 2.7M177.9 130.2l5.3 6.8M177.9 130.2l.1 .4 .2 .1M178.1 122.4h.1M178.2 122.4l-.1 .1M178.3 130.8l-3 2.1M178.6 122.6l.2 .9M178.7 124.2l-1.4 3.4M178.8 123.5l.1 .4-.1 .4h-.2l3.4 2.2M178.8 123.5l-1.3 .1"/>
<path d="M178.8 123.5l-.1 .7M178.8 123.5l-1 .4h-.2v-.2M179.2 123v.2M179.2 123l-.4 .5M179.2 130v.4l-.3 .1-1-.3M179.2 130l5.1 6.3M179.2 123.2l3.8 2.5M179.2 123.2l-.4 .3M179.2 122.9v.1M183 137.2h-.1l.6 .5M183 127.6l-1.7 .9M183.1 127.2l.6 .4"/>
<path d="M183.2 136.9l-.2 .3M183.2 137l.4 .3M183.2 127.3l-.3 .2 .1 .1M183.2 127.6h-.2M183.2 123.5h.1M183.2 123.5l.2 .7M183.3 127l-4.2 3.2-.6 .1-.6-.1M183.3 138.7a1.97 1.97 0 0 0 1.6 0M183.4 125.5v.1a1.63 1.63 0 0 0 1.4 1 1.63 1.63 0 0 0 1.6-.9v-.2M183.4 125.4l-5.1 3.8-.3 .4-.1 .6M183.4 123.5h-.2M183.4 127l.4 .1 .5 .6"/>
<path d="M183.4 124.6a1.83 1.83 0 0 0 2.3 .6l.4-.1 .3-.5M183.4 125.5a1.36 1.36 0 0 0 1.5 .7 1.22 1.22 0 0 0 1.5-.7M183.4 124.5v.5M183.4 124.6v.9M183.4 127h-.1M183.4 123.4v.1M183.4 124.1v-.3v.8M183.4 124.2l.1 .1M183.5 126.6l-.2 .4M183.5 137.7l.8 .1M183.5 126.6l.5 .2 .3 .6M183.5 137.7a.7 .7 0 0 0-.2 1"/>
<path d="M183.6 137.3l.7 .3M183.6 137.3l-.1 .4M183.7 126.4l-.2 .2M183.7 127.6l-.3-.1-2.4 1.2M183.7 127.6h.5M183.7 126.4h.3M183.8 126.3l-.1 .1M184.2 126.5l.1 .2M184.3 137.6v.2M184.3 127.4h.1M184.3 126.5v.2M184.3 127.5v10.1"/>
<path d="M184.3 126.7l.5 .1 .7-.1M184.3 137.8l.3 .4M184.3 126.7v.7M184.6 138.2l.5 .1M184.6 138.2l.3 .2M184.6 124.3h.5M184.9 138.4v.1M184.9 138.5v.2M185.1 138.3l.1 .1M185.1 138.3l-.2 .1M185.2 138.4l-.3 .1M185.5 126.7v.7"/>
<path d="M185.5 126.5v.2zM185.5 137.5v.1M185.5 137.6l.2 .2M185.5 137.5l-.4 .8M185.5 127.4v10.1M185.7 137.8l-.5 .6M186 126.3l.3 .3M186.1 127.6h-.5M186.1 127.6l.3-.1 2.3 1.2M186.2 137.3l-.7 .3M186.2 137.3l.1 .4M186.3 126.6l.1 .4"/>
<path d="M186.3 137.7l-.6 .1M186.3 126.6a.78 .78 0 0 0-.8 .8M186.3 137.7a.7 .7 0 0 1 .1 1M186.4 123.8v.8M186.4 125.4l5.1 3.8 .2 .4 .1 .6M186.4 123.4l.1 .1zM186.4 124.6v.9M186.4 127l4.4 3.2h1M186.4 127a1.1 1.1 0 0 0-.9 .7M186.4 138.7l-.6 .2-.9-.2M186.5 123.5l-.1 .7M186.5 123.5h.1"/>
<path d="M186.6 127.6h.2M186.6 137l-.4 .3M186.6 136.9l.2 .3M186.6 127.3l.3 .2-.1 .1M186.7 127.2l-.6 .4M186.8 137.2h.1l-.1 .1-.5 .4M186.8 127.6l1.6 .9M190.5 130l-5 6.3M190.5 130v.4l.4 .1 .9-.3M190.5 122.9l.1 .1M190.6 123l-.1 .2M190.6 123l.4 .5"/>
<path d="M191 123.5l-.5-.3-3.8 2.5M191 123.5l-.1 .4 .1 .4h.1l-3.3 2.2M191 123.5l1.3 .1M191 123.5l.1 .7M191 123.5h.1a.89 .89 0 0 0 1.1 .3v-.1M191.1 124.2l1.4 3.3M191.2 122.6l-.2 .9M191.3 129.1l.2-.1a.79 .79 0 0 1 .3 1.2M191.5 130.8l3 2.1-.1 .4M191.6 122.4l.1 .1M191.7 122.4h.1M191.8 130.2l-5.2 6.8"/>
<path d="M191.8 130.2l-.2 .5M192.2 129.9l-.4 .3M192.2 123.7l1.2 2.7M192.3 123.6l-.1 .1M192.3 129.8l3.1 2.3 .3 .4M192.4 122a2.16 2.16 0 0 0-1.2 1l-.2 .5M193 128.8l1 2.2M193.1 130.4l.8 .3M193.9 127.7l1.5 3.6M194.4 133.3l-7.6 3.9M194.5 133.1l-7.9 3.9M195.4 132.8l-1 .1 .1 .1"/>
<path d="M195.4 132.8l.1 .2M195.5 133l-1.1 .3M195.5 133a.7 .7 0 0 1 .2 1.1M195.7 132.5l-.3 .3M195.7 132.5l.1 .1M195.7 134.1l-9.3 4.6M195.8 132.6l.3 .2M195.8 132.6l-.3 .4M196.1 132.8a.88 .88 0 0 1-.4 1.3M196.2 132.7l-.1 .1M196.3 132.5l-.2 .4M199.9 120.2l.2 .1"/>
<path d="M200.1 120.3v.5M200.1 120.2v.6M200.1 120.2l-4.9 11.7M219 120.1l7.3 3.7M226.3 120.7a4.7 4.7 0 0 0 2.5 3.6 20.8 20.8 0 0 0 16.2 1.4 9.2 9.2 0 0 0 4.8-3.2l.4-1 .2-.8M226.3 120.7v7.1M226.3 126.9l-2 1.5M226.4 127.8l.2 1.8 .3 .9M226.4 127.8a3.8 3.8 0 0 0 2.3 3.2 22.4 22.4 0 0 0 18.6 .3 5.1 5.1 0 0 0 3-3.1v-.4M250.4 120.7v7.1l-.2 1.4-.3 1.3M250.4 127l2 1.4M257.7 120.1l-7.3 3.7"/>
<path d="M66.9 143.4h3M66.9 143.4h1M69.2 142.3a1.04 1.04 0 0 0 1.1 .5M69.4 141.6h.2a1.88 1.88 0 0 1 2.4 1.5M69.4 141.6h.1M69.4 141.6l-.2 .7M69.4 141.6l.3 .3 .2 .4M69.4 141.6l.1 .4-.3 .3M69.7 143.2l30.5 30.4M69.7 143.2h-.1M69.9 142.3l.2 .4 18.9 11.5M69.9 142.3l2.1 .8"/>
<path d="M70.6 141.6h9.7M72 143.1l1.7 .5 .7-.1M72.5 141.6l.8 1 1.1 .9M72.8 141.9l.5 .1M72.8 141.6l.5 .4M73.1 141.6l13.1 8.1M73.3 142l.2 .1a2 2 0 0 1 .9 1.4M73.4 141.6l-.1 .1M74 142.2l.3-.6-.3 .6M77 146.9l19.5 19.5M80.4 140.7l.1 .1M80.4 140.7v.2"/>
<path d="M80.5 140.6a2.84 2.84 0 0 0 .5 3.2M80.6 140.3l-.2 .4M80.7 140.3l2.3 .1M80.7 140.3l-.1 .3M81 143.8l18.6 18.5M82.8 141.7v.3M82.8 142l-1.8 1.8M82.8 142l18.5 18.5M82.9 141.6h.1M82.9 141.6l-.1 .1M83 140.4v1.2M83 140.4h.1"/>
<path d="M83 141.6h18.7M85.1 147.8l4 6.5M88.3 153l.8 1.3M89 154.2l.1 .2M89 154.2l.1 .1M89.1 154.3l6.4 4M89.1 154.4l11.6 18.8 .3 .2M89.1 154.3l1.2 .8M89.1 154.3v.1M90.1 152.8l-.6 .7-.4 .8M90.6 153.3l-1.5 1M93.7 157.2l8 13"/>
<path d="M101.7 141.6v18.7M102.4 140.9l-.7 .7M102.4 140.9l.5 .2 .6-.2M103.5 140.9l.7 .7M104.2 141.6h18.7M104.2 141.6v18.8M112.3 157.1l-8.1 13.2M115.4 153.3l.7 .6 .8 .3M115.9 152.8l1 1.4M116.9 154.2l-1.3 .9M116.9 154.2h.1M116.9 154.2l-6.5 4.1"/>
<path d="M116.9 154.2l-.1 .2M117 154.2l-11.7 19-.3 .3M117.7 153l-.8 1.2M120.9 147.8l-4 6.4M122.9 141.6a.29 .29 0 0 1 .3 .5M123 140.4h2.2M123 140.4l-.1 1.2M123 140.4h.1M123.2 142.1l1.7 1.7M123.2 142.1l-18.6 18.4M124.9 143.8l-18.5 18.5M125.2 140.4a2.68 2.68 0 0 1-.3 3.4"/>
<path d="M125.3 140.3l.2 .4M125.5 140.7v.1M125.5 140.7v.3M125.7 141.6h10.9M129 146.8l-19.5 19.6M131.7 141.6l.2 .6M132.5 141.6l.1 .1M132.6 142l-.1 .1a1.77 1.77 0 0 0-1 1.4M132.8 141.6l-13 8M133.1 141.6l-.5 .4M133.1 141.9l-.5 .1M133.4 141.6l-.8 1-1.1 .9"/>
<path d="M133.9 143.1l-.8 .3a1.75 1.75 0 0 1-1.6 .1M135.4 141.6a1.56 1.56 0 0 0-1.5 1.5M136 143.4h3M136.1 142.3l-.3 .4-18.8 11.5M136.1 142.3l-2.2 .8M136.2 143.2l.5 .1M136.2 143.2h.1M136.2 143.2l-30.4 30.4M136.5 141.6h.1M136.5 141.6l-.3 .3-.1 .4M136.5 141.6v.3l.2 .4M136.6 141.6l.1 .7"/>
<path d="M99.6 162.3a2.66 2.66 0 0 0 3.4 .3M99.9 168.9a1.96 1.96 0 0 1 1.5 1.1M99.9 168.9a4.1 4.1 0 0 0 .3 2.4M99.9 168.9l.9 1.1 .9 .8M100 173.4v3M100 176.7a2.04 2.04 0 0 0 2.2 1.5 3.7 3.7 0 0 0 3.7-1.1l.1-.4M100 176.4a2.22 2.22 0 0 0 2.2 1.5 3.7 3.7 0 0 0 3.7-1.2l.1-.3M100 176.4a1.54 1.54 0 0 0 1.6 1.5 4.6 4.6 0 0 0 4.1-.7l.3-.5M100.2 173.6l-.2 .5M100.2 173.6v.1M100.2 171.3l.8 2.1M100.2 171.3a1.57 1.57 0 0 1 1.5 1.5"/>
<path d="M101 174.1a1.99 1.99 0 0 0 2 2.3 1.99 1.99 0 0 0 2-2.2M101 173.4l.4 .2 .3 .3M101.3 160.5l-1.7 1.8M101.4 170l.3 .5M101.4 170l.1 .5M101.7 163.1l.1 10.9M101.7 169.1l-.6 .2M101.7 160.3a.26 .26 0 0 1-.1 .3 .26 .26 0 0 1-.3-.1M101.7 160.3h1.3M101.7 173.9l.1 .1M101.7 173.9h-.2l-.5 .2M101.7 169.1l-.5 .2"/>
<path d="M101.7 169.9l-.1 .1M101.8 174a1.22 1.22 0 0 0 1.2 1.2 1.22 1.22 0 0 0 1.2-1.2M101.8 174l-.8 .1M102.5 162.9h.8M102.9 162.7l.4 .2M103 160.4h1.2M103 160.4v2.2M103 160.4h.1M103 162.6l.2 .2M103.3 162.9h.3M103.4 162.9h-.1M104.2 160.4h.1"/>
<path d="M104.2 160.4l.2 .2M104.2 173.9v.1M104.2 174l.8 .2M104.2 173.9h.4l.4 .3M104.2 169.1l.6 .2M104.2 172.8v1.2M104.2 163.1v9.7M104.2 169.9l.2 .2M104.6 170l-.4 .5M104.6 170l-.1 .5M104.6 160.5l-.2 .1M104.6 160.5l1.8 1.8"/>
<path d="M105 173.5l-.5 .1-.3 .3M105.4 173a2.99 2.99 0 0 1-2.5 4.7 2.99 2.99 0 0 1-2.4-4.7 1.32 1.32 0 0 0 .5 1.1M105.5 173a1.26 1.26 0 0 1-.5 1.2M105.7 171.4l-.7 2.1M105.7 171.4a1.51 1.51 0 0 0-1.5 1.4M105.8 173.6v.1M106 173.4v3M106 175.5v.9M106 176.4v.3M106.1 168.9l.1 .8-.5 1.7M106.1 168.9a2.01 2.01 0 0 0-1.5 1.1M106.1 168.9l-.9 1.2-1 .7"/>
<path d="M106.4 162.3a2.82 2.82 0 0 1-3.2 .5"/>
<circle cx="104" cy="53" r=".74"/>
<circle cx="238.4" cy="113.7" r="12"/>
<circle cx="238.4" cy="113.7" r="5"/>
<circle cx="238.4" cy="113.7" r="6"/>
<circle cx="238.4" cy="113.7" r="11"/>
<circle cx="184.9" cy="123.7" r=".75"/>
<circle cx="184.9" cy="123.7" r="1.49"/>
<circle cx="184.9" cy="123.8" r=".63"/>
<circle cx="184.9" cy="123.8" r="1.37"/>
</g>
<circle cx="238.4" cy="113.7" r="20.4" fill="none" stroke="#000" stroke-width=".35"/>
<g fill="none" stroke="#000" stroke-width=".2">
<path d="M27.2 193h.6M27.2 192.3h.6M27.2 195.2h.6M27.2 194.6h.6M27.3 197.5h.6M27.3 196.8h.6M27.4 199.8h.6M27.4 199.2h.6M27.5 192v.7M27.5 194.2v.7M27.6 196.6v.6M27.7 198.9v.6"/>
<path d="M27.4 202.2h.6M27.4 201.5h.6M27.7 201.3v.6"/>
<circle cx="32.6" cy="201.2" r=".16"/>
</g>
<text font-size="8.7" x="160.5" y="141.8">A</text>
<g font-size="4.2">
<text x="169.8" y="178.1">UNIVERSITÉ DE</text>
<text x="169.9" y="183.4">SHERBROOKE</text>
</g>
<g font-size="3.5">
<text x="226.9" y="142.7">ECHELLE 2 : 1</text>
<text x="231" y="139.1">DÉTAIL A</text>
</g>
<g font-size="3.2" fill="#808080">
<text x="122.3" y="31">102,88</text>
<text x="95.2" y="50.1">3</text>
<text x="123.9" y="78">86,10</text>
<text x="73.9" y="79.3">102,01</text>
<text x="105.7" y="97.8">5</text>
<text x="208.7" y="101.7">11</text>
<text x="208.8" y="96.7">12</text>
<text x="74.1" y="116.5">52,30</text>
<text x="124.3" y="116.1">61,81</text>
<text x="209.5" y="124.8">6</text>
<text x="209.8" y="137.1">5</text>
</g>
<g font-size="3.2">
<text x="42.9" y="190.2">NOM: WILLIAM BRUNEAU</text>
<text x="100.1" y="190.3">DATE: 2 février 2021</text>
<text x="157.1" y="189.8">PROJET:</text>
<text x="173.1" y="190.3">NÉOROBROOKE</text>
<text x="43" y="197.1">VÉRIFIÉ PAR:PÉNÉLOPE MONTMINY</text>
<text x="100.2" y="197.3">ÉCHELLE:</text>
<text x="119.8" y="197.3">1:2</text>
<text x="141.5" y="197.1">QTÉ: 1</text>
<text x="157.1" y="197.2">TITRE: MISE EN PLAN DE LA NACELLE V3</text>
<text x="43" y="203.8">MATIÈRE:</text>
<text x="62.3" y="203.9">PLA</text>
<text x="182.1" y="203.8">FORMAT:</text>
<text x="200.5" y="203.8">A</text>
<text x="229.2" y="203.9">NA-V3</text>
<text x="207.5" y="204.1">NO DESSIN:</text>
</g>
<g font-size="3.1">
<text x="209.5" y="177.9">FACULTÉ DE GÉNIE</text>
<text x="209.5" y="182.2">DÉPARTEMENT GÉNIE ROBOTIQUE</text>
</g>
<text font-size="3" x="14" y="213.5">Produit d'éducation SOLIDWORKS – A titre éducatif uniquement.</text>
<g font-size="2.8">
<text x="159.5" y="170.9">NO</text>
<text x="190.4" y="170.8">RÉVISIONS</text>
<text x="232.5" y="170.9">DATE</text>
<text x="247.3" y="170.9">PAR</text>
<text x="256.7" y="170.9">APP. PAR</text>
<text x="11" y="179.5">NOTE PRÉLIMINAIRE:</text>
<text x="11" y="183.4">TOUTES LES DIMENSIONS SONT EN MM</text>
</g>
<text font-size="2.1" x="12.3" y="187.9">TOLÉRANCES GÉNÉRALES</text>
<g font-size="1.7">
<text x="12.5" y="189.7">(SAUF INDICATION CONTRAIRE)</text>
<text x="14.7" y="197.4">2 DÉCIMALES</text>
<text x="14.7" y="195.1">1 DÉCIMALES</text>
<text x="16" y="192.9">FRACTIONS</text>
<text x="30.1" y="193.1">1/32&quot;</text>
<text x="30.2" y="195.3">.015</text>
<text x="30.2" y="197.6">.010</text>
<text x="14.8" y="199.8">3 DÉCIMALES</text>
<text x="20.3" y="202.1">ANGLE</text>
<text x="30.3" y="200">.005</text>
<text x="31.2" y="202.2">1</text>
<text x="13.3" y="204.6">FINI DE SURFACE:</text>
</g>
</svg>
